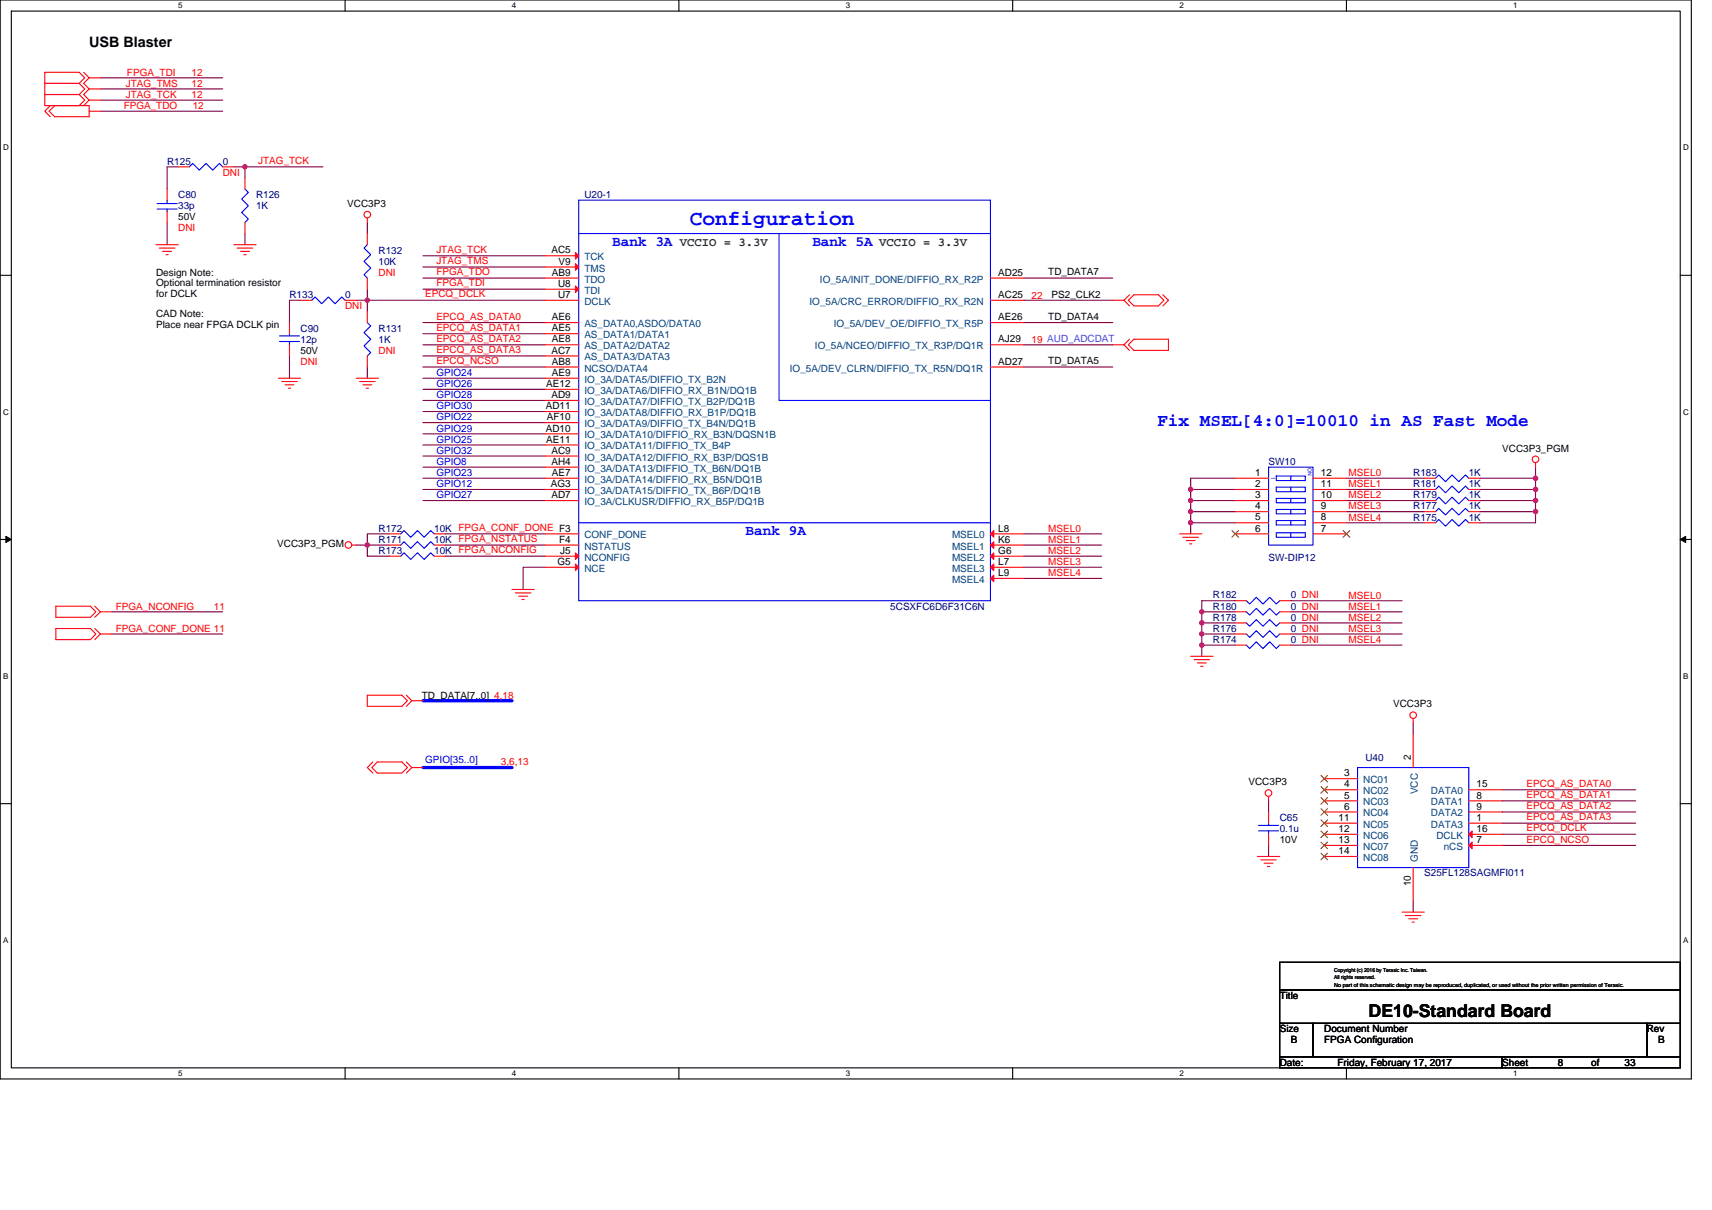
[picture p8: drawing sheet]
<svg xmlns="http://www.w3.org/2000/svg" width="297mm" height="210mm" viewBox="0 0 297 210" stroke-linecap="round" stroke-linejoin="round" font-family="sans-serif">
<path d="M0 0h293.5v187.2h-293.5zM2 1.9h289.5v183.4h-289.5z" fill="none" stroke="#000" stroke-width=".19"/>
<g fill="#fff">
<path d="M30.9 .2h.8v1.6h-.8z"/>
<path d="M30.9 185.5h.8v1.6h-.8z"/>
</g>
<path d="M59.9 0v1.9M59.9 185.3v1.9" fill="none" stroke="#000" stroke-width=".19"/>
<g fill="#fff">
<path d="M88.8 .2h.8v1.6h-.8z"/>
<path d="M88.8 185.5h.8v1.6h-.8z"/>
</g>
<path d="M117.8 0v1.9M117.8 185.3v1.9" fill="none" stroke="#000" stroke-width=".19"/>
<g fill="#fff">
<path d="M146.7 .2h.8v1.6h-.8z"/>
<path d="M146.7 185.5h.8v1.6h-.8z"/>
</g>
<path d="M175.7 0v1.9M175.7 185.3v1.9" fill="none" stroke="#000" stroke-width=".19"/>
<g fill="#fff">
<path d="M204.7 .2h.7v1.6h-.7z"/>
<path d="M204.7 185.5h.7v1.6h-.7z"/>
</g>
<path d="M233.6 0v1.9M233.6 185.3v1.9" fill="none" stroke="#000" stroke-width=".19"/>
<g fill="#fff">
<path d="M262.6 .2h.7v1.6h-.7z"/>
<path d="M262.6 185.5h.7v1.6h-.7z"/>
<path d="M.5 24.8h1v1.6h-1z"/>
<path d="M292 24.8h1v1.6h-1z"/>
<path d="M.5 70.7h1v1.5h-1z"/>
<path d="M292 70.7h1v1.5h-1z"/>
</g>
<path d="M0 47.8h2M291.5 47.8h2" fill="none" stroke="#000" stroke-width=".19"/>
<g fill="#fff">
<path d="M.5 116.5h.9v1.6h-.9z"/>
<path d="M292 116.5h.9v1.6h-.9z"/>
</g>
<path d="M0 93.6h2M291.5 93.6h2" fill="none" stroke="#000" stroke-width=".19"/>
<path d="M1 93.1l1 .5-1 .5zM291.5 93.6l1-.5v1z" fill="#000" stroke="#000" stroke-width=".17"/>
<g fill="#fff">
<path d="M.5 162.4h.9v1.5h-.9z"/>
<path d="M292 162.4h.9v1.5h-.9z"/>
</g>
<path d="M0 139.5h2M291.5 139.5h2M222 167h69.5v4.8h-69.5zM222 171.8h69.5v5.8h-69.5zM222 177.6h5.8v5.8h-5.8zM227.8 177.6h57.9v5.8h-57.9zM285.7 177.6h5.8v5.8h-5.8zM222 183.4h38.6v1.9h-38.6zM260.6 183.4h30.9v1.9h-30.9z" fill="none" stroke="#000" stroke-width=".19"/>
<g fill="none" stroke="#800040" stroke-width=".19">
<path d="M17.4 13.5h21.2M17.4 19.3h21.2M17.4 15.4h21.2M17.4 17.4h21.2M29 38.6v3.9M30.9 29h-1.9v3.8M40.6 29h1.9M42.5 29v1.9M42.5 29h13.5M63.7 38.6v1.9M42.5 40.5v2M52.2 52.1h-2v3.9"/>
<path d="M61.8 52.1h1.9M63.7 52.1v1.9M63.7 50.2v1.9M63.7 52.1h30.9M73.4 44.4h21.2M73.4 46.3h21.2M73.4 48.3h21.2M73.4 50.2h21.2M73.4 56h21.2M73.4 57.9h21.2M73.4 59.8h21.2M177.6 48.3h15.5"/>
<path d="M177.6 52.1h15.5M177.6 59.8h15.5M177.6 56h15.5M50.2 61.8v3.8M63.7 63.7v1.9M73.4 61.8h21.2M73.4 63.7h21.2M73.4 65.6h21.2M73.4 67.6h21.2M73.4 69.5h21.2M73.4 71.4h21.2M73.4 73.3h21.2"/>
<path d="M73.4 75.3h21.2M73.4 77.2h21.2M73.4 79.1h21.2M177.6 63.7h15.5M67.6 92.6h-3.9v2h-1.9M67.6 94.6h-3.9v1.9h3.9M73.4 81.1h21.2M73.4 83h21.2M73.4 84.9h21.2M73.4 86.9h21.2M77.3 92.6h17.3M77.3 94.6h17.3"/>
<path d="M77.3 96.5h17.3M94.6 98.4h-3.8v3.9M177.6 92.6h13.6M177.6 94.6h13.6M177.6 96.5h13.6M177.6 98.4h13.6M206.6 86.9h7.7M206.6 88.8h7.7M206.6 90.7h7.7M206.6 84.9h7.7M206.6 90.7v1.9M206.6 84.9v2"/>
<path d="M206.6 86.9v1.9M206.6 88.8v1.9M214.3 83h-7.7v1.9M233.6 84.9h13.5M233.6 86.9h13.5M233.6 88.8h13.5M233.6 90.7h13.5M233.6 83h13.5M256.8 83h9.6M256.8 84.9h9.6M256.8 86.9h9.6M256.8 88.8h9.6"/>
<path d="M266.4 88.8v1.9h-9.6M266.4 81.1v1.9M266.4 83v1.9M266.4 84.9v2M266.4 86.9v1.9M19.3 106.2h19.3M19.3 110h19.3M177.6 100.4h13.6M208.5 110v2M208.5 106.2v1.9M208.5 112v1.9M208.5 108.1v1.9"/>
<path d="M208.5 112h5.8M208.5 110h5.8M208.5 108.1h5.8M208.5 106.2h5.8M214.3 104.2h-5.8v2M224 106.2h19.3M224 108.1h19.3M224 110h19.3M224 112h19.3M224 104.2h19.3M220.1 139v1.9M245.2 125.5v1.9"/>
<path d="M260.6 137.1h23.2M260.6 139h23.2M220.1 146.7v1.9M245.2 156.4v1.9M260.6 146.7h23.2M260.6 144.8h23.2M260.6 140.9h23.2M260.6 142.9h23.2"/>
</g>
<g fill="#f0f" stroke="#f0f" stroke-width=".19">
<circle cx="266.4" cy="83" r=".38"/>
<circle cx="266.4" cy="84.9" r=".38"/>
<circle cx="266.4" cy="86.9" r=".38"/>
<circle cx="266.4" cy="88.8" r=".38"/>
<circle cx="206.6" cy="84.9" r=".38"/>
<circle cx="206.6" cy="88.8" r=".38"/>
<circle cx="206.6" cy="90.7" r=".38"/>
<circle cx="206.6" cy="86.9" r=".38"/>
<circle cx="208.5" cy="106.2" r=".38"/>
<circle cx="208.5" cy="111.9" r=".38"/>
<circle cx="208.5" cy="110" r=".38"/>
<circle cx="208.5" cy="108.1" r=".38"/>
<circle cx="63.7" cy="52.1" r=".38"/>
<circle cx="42.5" cy="28.9" r=".38"/>
<circle cx="63.7" cy="94.6" r=".38"/>
</g>
<path d="M73.4 133.2h15.4M73.4 121.6h15.4" fill="none" stroke="#00f" stroke-width=".57"/>
<g fill="none" stroke="#f00" stroke-width=".19">
<path d="M7.8 16.4h5.9M7.8 14.5v1.9M7.8 16.4v1.9h5.9l1-.9-1-1M7.8 14.5h5.9M7.8 14.5v-1.9h5.9l1 .9-1 1M8.5 19.3l1-1h6v2h-6zM8.7 18.3l-.9 1 .9 1M13.7 14.5l1 .9-1 1M14.5 12.6l1 .9M15.5 19.3h1.9M15.5 15.4l-1 1 1 1M15.5 17.4l-1 .9"/>
<path d="M15.5 15.4h1.9M15.5 17.4h1.9M15.5 13.5l-1 1 1 .9M15.5 13.5h1.9M29 36.7v1.9M29 32.8v1.9M30.9 29h1.9M38.6 29h2M42.5 38.6v1.9M42.5 30.9v1.9M63.7 37.8v.8M27.1 42.5h3.8"/>
<path d="M27.6 43.1h2.7M28.2 43.6h1.6M28.8 44.2h.4M40.6 42.5h3.8M41.1 43.1h2.8M41.7 43.6h1.6M42.3 44.2h.4M50.2 56v1.9M50.2 59.8v2M52.2 52.1h1.9M59.9 52.1h1.9M63.7 54v2"/>
<path d="M63.7 48.3v1.9M63.7 40.5v2M94.6 48.3h5.8M94.6 46.3h5.8M94.6 59.8h5.8M94.6 50.2h5.8M94.6 57.9h5.8M94.6 52.1h5.8M94.6 56h5.8M94.6 44.4h5.8M171.8 48.3h5.8M171.8 52.1h5.8"/>
<path d="M171.8 59.8h5.8M171.8 56h5.8M193.1 59.8h1.9M193.1 52.1h1.9M195 52.1l1 1M195 59.8l1 1M195.8 52.1l.9-.9h4.3l.9 .9-.9 1h-4.3zM196 51.2l-1 .9M196 58.9l-1 .9M196.7 58.9h6v1.9h-6l-.9-1zM201.8 51.2l.9 .9-.9 1M48.3 65.6h3.9"/>
<path d="M48.9 66.2h2.7M49.5 66.8h1.5M50 67.4h.4M61.8 65.6h3.9M62.4 66.2h2.7M63 66.8h1.5M63.5 67.4h.4M63.7 61.8v1.9M94.6 63.7h5.8M94.6 61.8h5.8M94.6 67.6h5.8M94.6 65.6h5.8"/>
<path d="M94.6 71.4h5.8M94.6 69.5h5.8M94.6 75.3h5.8M94.6 73.3h5.8M94.6 79.1h5.8M94.6 77.2h5.8M171.8 63.7h5.8M61 94.6h.8M67.6 94.6h1.9M67.6 92.6h1.9M67.6 96.5h1.9M75.3 94.6h2"/>
<path d="M75.3 92.6h2M75.3 96.5h2M94.6 83h5.8M94.6 81.1h5.8M94.6 86.9h5.8M94.6 84.9h5.8M94.6 92.6h5.8M94.6 94.6h5.8M94.6 98.4h5.8M94.6 96.5h5.8M171.8 92.6h5.8M171.8 94.6h5.8"/>
<path d="M171.8 96.5h5.8M171.8 98.4h5.8M204.7 92.6h3.8M205.2 93.2h2.7M205.8 93.8h1.6M206.4 94.4h.4M214.3 83h5.8M214.3 84.9h5.8M214.3 86.9h5.8M214.3 88.8h5.8M214.3 90.7h5.8M214.3 92.6h5.8"/>
<path d="M227.8 83h5.8M227.8 84.9h5.8M227.8 86.9h5.8M227.8 88.8h5.8M227.8 90.7h5.8M227.8 92.6h5.8M247.1 86.9h2M247.1 90.7h2M247.1 88.8h2M247.1 84.9h2M247.1 83h2M254.8 86.9h2"/>
<path d="M254.8 90.7h2M254.8 88.8h2M254.8 84.9h2M254.8 83h2M266.4 80.3v.8M9.7 105.2h6l.9 1-.9 .9h-6zM9.7 109.1h6l.9 .9-.9 1h-6zM16.4 105.2l1 1M16.4 109.1l1 .9M17.4 106.2h1.9M17.4 110h1.9M17.4 106.2l-1 .9"/>
<path d="M17.4 110l-1 1M88.8 102.3h3.9M89.4 102.9h2.7M90 103.5h1.5M90.6 104h.4M171.8 100.4h5.8M206.6 113.9h3.9M207.2 114.5h2.7M207.7 115h1.6M208.3 115.6h.4M214.3 106.2h1.9M214.3 104.2h1.9"/>
<path d="M214.3 112h1.9M214.3 110h1.9M214.3 108.1h1.9M222 106.2h2M222 104.2h2M222 112h2M222 110h2M222 108.1h2M63.7 120.6h6l1 1-1 1h-6zM64.7 132.2l-1 1 1 1M65.5 132.2h4.2l1 1-1 1h-4.2l-1-1zM70.5 132.2l1 1"/>
<path d="M70.5 120.6l1 1M71.5 133.2h1.9M71.5 121.6h1.9M71.5 133.2l-1 1M71.5 121.6l-1 1M220.1 138.2v.8M229.8 135.1h5.7M229.8 137.1h5.7M229.8 139h5.7M245.2 124.7v.8M245.2 127.4v5.8M254.8 139h5.8"/>
<path d="M254.8 137.1h5.8M218.2 148.6h3.8M218.8 149.2h2.6M219.3 149.8h1.6M219.9 150.4h.4M220.1 140.9v2M220.1 144.8v1.9M229.8 140.9h5.7M229.8 142.9h5.7M229.8 144.8h5.7M229.8 146.7h5.7M229.8 148.6h5.7"/>
<path d="M243.3 158.3h3.8M243.8 158.9h2.7M244.4 159.4h1.6M245.2 150.6v5.8M254.8 146.7h5.8M254.8 144.8h5.8M254.8 140.9h5.8M254.8 142.9h5.8M245 160h.4"/>
<circle cx="63.7" cy="37.2" r=".57"/>
<circle cx="266.4" cy="79.7" r=".57"/>
<circle cx="60.4" cy="94.6" r=".57"/>
<circle cx="220.1" cy="137.6" r=".57"/>
<circle cx="245.2" cy="124.1" r=".57"/>
</g>
<g fill="none" stroke="#00f" stroke-width=".19">
<path d="M27.3 35.3h3.4M27.3 36.3h3.4M29 36.3v.4M29 34.7v.6M32.8 29l.6-.6 1.2 1.1 1.1-1.1 1.2 1.1 1.2-1.1 .5 .6M42.5 32.8l.6 .6-1.2 1.1 1.2 1.2-1.2 1.2 1.2 1.1-.6 .6M100.4 34.7h71.4v69.5h-71.4zM48.5 59.3h3.5M48.5 58.3h3.5M50.2 57.9v.4M50.2 59.3v.5M54.1 52.1l.6-.6 1.1 1.2 1.2-1.2 1.1 1.2 1.2-1.2 .6 .6"/>
<path d="M63.7 56l.6 .6-1.1 1.1 1.1 1.2-1.1 1.1 1.1 1.2-.6 .6M63.7 42.5l-.5 .6 1.1 1.1-1.1 1.2 1.1 1.1-1.1 1.2 .5 .6M100.4 40.5h71.4M135.2 40.5v29h36.6M69.5 94.6l.6-.6 1.2 1.2 1.1-1.2 1.2 1.2 1.1-1.2 .6 .6M69.5 92.6l.6-.5 1.2 1.1 1.1-1.1 1.2 1.1 1.1-1.1 .6 .5M69.5 96.5l.6-.6 1.2 1.2 1.1-1.2 1.2 1.2 1.1-1.2 .6 .6M100.4 90.7h71.4M220.1 81.1h7.7v13.5h-7.7zM221.4 82.6h5.1v.8h-5.1zM221.4 84.5h5.1v.8h-5.1zM221.4 86.5h5.1v.7h-5.1z"/>
<path d="M221.4 88.4h5.1v.8h-5.1zM221.4 90.3h5.1v.8h-5.1zM221.4 92.5h5.1v.7h-5.1zM224 82.6v.8M224 84.5v.8M224 86.5v.7M224 88.4v.8M224 90.3v.8M224 92.5v.7M249.1 86.9l.5-.6 1.2 1.1 1.1-1.1 1.2 1.1 1.2-1.1 .5 .6M249.1 90.7l.5-.6 1.2 1.2 1.1-1.2 1.2 1.2 1.2-1.2 .5 .6M249.1 88.8l.5-.6 1.2 1.2 1.1-1.2 1.2 1.2 1.2-1.2 .5 .6"/>
<path d="M249.1 84.9l.5-.6 1.2 1.2 1.1-1.2 1.2 1.2 1.2-1.2 .5 .6M249.1 83l.5-.6 1.2 1.2 1.1-1.2 1.2 1.2 1.2-1.2 .5 .6M216.2 106.2l.6 .5 1.2-1.1 1.1 1.1 1.2-1.1 1.1 1.1 .6-.5M216.2 104.2l.6 .6 1.2-1.1 1.1 1.1 1.2-1.1 1.1 1.1 .6-.6M216.2 112l.6 .5 1.2-1.1 1.1 1.1 1.2-1.1 1.1 1.1 .6-.5M216.2 110l.6 .6 1.2-1.1 1.1 1.1 1.2-1.1 1.1 1.1 .6-.6M216.2 108.1l.6 .6 1.2-1.2 1.1 1.2 1.2-1.2 1.1 1.2 .6-.6M235.5 133.2h19.3v17.4h-19.3zM218.4 144.2h3.4M218.4 143.2h3.4M220.1 142.9v.3M220.1 144.2v.6"/>
</g>
<g fill="#f00" stroke="#f00" stroke-width=".19">
<path d="M99.8 45.8l.6 .5-.6 .6z"/>
<path d="M99.8 49.6l.6 .6-.6 .6z"/>
<path d="M171.8 92.6l.6-.5v1.1z"/>
<path d="M171.8 94.6l.6-.6v1.2z"/>
<path d="M99.8 97.9l.6 .5-.6 .6z"/>
<path d="M171.8 96.5l.6-.6v1.2z"/>
<path d="M171.8 98.4l.6-.5v1.1z"/>
<path d="M99.8 95.9l.6 .6-.6 .6z"/>
<path d="M171.8 100.4l.6-.6v1.1z"/>
<path d="M99.8 43.8l.6 .6-.6 .6z"/>
<path d="M254.8 146.7l.6-.6v1.2z"/>
<path d="M254.8 144.8l.6-.6v1.2z"/>
</g>
<g fill="none" stroke="#804000" stroke-width=".17">
<path d="M213.7 92.1l1.2 1.1M214.9 92.1l-1.2 1.1M233 92.1l1.2 1.1M234.2 92.1l-1.2 1.1M229.2 134.6l1.2 1.1M229.2 136.5l1.2 1.1M229.2 138.4l1.2 1.2M230.3 134.6l-1.1 1.1M230.3 136.5l-1.1 1.1M230.3 138.4l-1.1 1.2M229.2 140.3l1.2 1.2M229.2 142.3l1.2 1.1"/>
<path d="M229.2 144.2l1.2 1.2M229.2 146.1l1.2 1.2M229.2 148.1l1.2 1.1M230.3 140.3l-1.1 1.2M230.3 142.3l-1.1 1.1M230.3 144.2l-1.1 1.2M230.3 146.1l-1.1 1.2M230.3 148.1l-1.1 1.1"/>
</g>
<text font-size="3.7" fill="#00f" x="119.7" y="39">Configuration</text>
<text font-size="3.1" fill="#00f" x="200.8" y="74">Fix MSEL[4:0]=10010 in AS Fast Mode</text>
<text font-size="3.1" x="237.5" y="176.6">DE10-Standard Board</text>
<text font-size="2.5" x="15.5" y="8.1">USB Blaster</text>
<g font-size="2.5" fill="#00f">
<text x="106.2" y="42.6">Bank 3A</text>
<text x="140.9" y="42.6">Bank 5A</text>
<text x="129.4" y="92.8">Bank 9A</text>
</g>
<g font-size="2.1" fill="#008000">
<text x="118" y="42.7">VCCIO = 3.3V</text>
<text x="152.5" y="42.7">VCCIO = 3.3V</text>
</g>
<g font-size="1.7" fill="#f00">
<text x="21.8" y="15">JTAG_TMS</text>
<text x="21.8" y="17">JTAG_TCK</text>
<text x="22" y="13.1">FPGA_TDI</text>
<text x="33.2" y="17">12</text>
<text x="33.2" y="15">12</text>
<text x="33.2" y="13.1">12</text>
<text x="21.5" y="18.9">FPGA_TDO</text>
<text x="33.4" y="18.9">12</text>
<text x="44.8" y="28.5">JTAG_TCK</text>
<text x="38.6" y="30.5">DNI</text>
<text x="30.9" y="40.2">DNI</text>
<text x="65.7" y="47.9">DNI</text>
<text x="75.7" y="43.9">JTAG_TCK</text>
<text x="75.7" y="45.8">JTAG_TMS</text>
<text x="75.7" y="47.8">FPGA_TDO</text>
<text x="59.9" y="53.7">DNI</text>
<text x="73.8" y="51.6">EPCQ_DCLK</text>
<text x="75.7" y="49.7">FPGA_TDI</text>
<text x="179" y="51.9">22</text>
<text x="75.7" y="55.5">EPCQ_AS_DATA0</text>
<text x="75.7" y="57.4">EPCQ_AS_DATA1</text>
<text x="75.7" y="59.4">EPCQ_AS_DATA2</text>
<text x="179" y="59.5">19 AUD_ADCDAT</text>
<text x="52.2" y="63.3">DNI</text>
<text x="65.7" y="61.4">DNI</text>
<text x="75.7" y="61.3">EPCQ_AS_DATA3</text>
<text x="75.7" y="63.2">EPCQ_NCSO</text>
<text x="234" y="82.6">MSEL0</text>
<text x="234" y="84.6">MSEL1</text>
<text x="234" y="86.5">MSEL2</text>
<text x="234" y="88.4">MSEL3</text>
<text x="181.9" y="92.3">MSEL0</text>
<text x="181.9" y="94.2">MSEL1</text>
<text x="234" y="90.3">MSEL4</text>
<text x="181.9" y="96.1">MSEL2</text>
<text x="181.9" y="98.1">MSEL3</text>
<text x="181.9" y="100">MSEL4</text>
<text x="20.1" y="105.8">FPGA_NCONFIG</text>
<text x="37.1" y="105.8">11</text>
<text x="234" y="103.9">MSEL0</text>
<text x="234" y="105.8">MSEL1</text>
<text x="234" y="107.7">MSEL2</text>
<text x="20.1" y="109.6">FPGA_CONF_DONE 11</text>
<text x="234" y="109.6">MSEL3</text>
<text x="234" y="111.6">MSEL4</text>
<text x="86.9" y="132.8">3,6,13</text>
<text x="264.9" y="136.6">EPCQ_AS_DATA0</text>
<text x="264.9" y="138.5">EPCQ_AS_DATA1</text>
<text x="264.9" y="140.4">EPCQ_AS_DATA2</text>
<text x="264.9" y="142.4">EPCQ_AS_DATA3</text>
<text x="264.9" y="146.2">EPCQ_NCSO</text>
<text x="264.9" y="144.3">EPCQ_DCLK</text>
</g>
<g font-size="1.7" fill="#000080">
<text x="29" y="28.6">R125</text>
<text x="38.6" y="28.6">0</text>
<text x="30.9" y="34.4">C80</text>
<text x="44.4" y="34.4">R126</text>
<text x="101.4" y="34.4">U20-1</text>
<text x="30.9" y="36.3">33p</text>
<text x="44.4" y="36.3">1K</text>
<text x="65.7" y="44">R132</text>
<text x="65.7" y="45.9">10K</text>
<text x="50.2" y="51.7">R133</text>
<text x="59.9" y="51.7">0</text>
<text x="52.2" y="57.5">C90</text>
<text x="52.2" y="59.5">12p</text>
<text x="65.7" y="57.5">R131</text>
<text x="65.7" y="59.5">1K</text>
<text x="220.1" y="80.7">SW10</text>
<text x="245.2" y="82.6">R183</text>
<text x="254.8" y="82.6">1K</text>
<text x="245.2" y="86.5">R179</text>
<text x="245.2" y="88.4">R177</text>
<text x="245.2" y="84.5">R181</text>
<text x="254.8" y="86.5">1K</text>
<text x="254.8" y="88.4">1K</text>
<text x="254.8" y="84.5">1K</text>
<text x="65.7" y="94.2">R171</text>
<text x="65.7" y="92.3">R172</text>
<text x="75.3" y="94.2">10K FPGA_NSTATUS</text>
<text x="75.3" y="92.3">10K FPGA_CONF_DONE F3</text>
<text x="245.2" y="90.3">R175</text>
<text x="254.8" y="90.3">1K</text>
<text x="65.7" y="96.1">R173</text>
<text x="75.3" y="96.1">10K FPGA_NCONFIG</text>
<text x="220.1" y="97.3">SW-DIP12</text>
<text x="154.5" y="105.8">5CSXFC6D6F31C6N</text>
<text x="210.5" y="105.8">R180</text>
<text x="210.5" y="103.8">R182</text>
<text x="210.5" y="107.7">R178</text>
<text x="224" y="105.8">0 DNI</text>
<text x="224" y="103.8">0 DNI</text>
<text x="224" y="107.7">0 DNI</text>
<text x="210.5" y="111.6">R174</text>
<text x="210.5" y="109.6">R176</text>
<text x="224" y="111.6">0 DNI</text>
<text x="224" y="109.6">0 DNI</text>
<text x="236.9" y="132">U40</text>
<text x="222" y="142.5">C65</text>
<text x="222" y="144.4">0.1u</text>
<text x="247.1" y="152.1">S25FL128SAGMFI011</text>
</g>
<g font-size="1.7">
<text x="60.3" y="35.9">VCC3P3</text>
<text x="30.9" y="38.2">50V</text>
<text x="27.1" y="47.9">Design Note:</text>
<text x="95.7" y="44">AC5</text>
<text x="95.8" y="47.9">AB9</text>
<text x="96.9" y="45.9">V9</text>
<text x="173.2" y="47.9">AD25</text>
<text x="181.9" y="47.8">TD_DATA7</text>
<text x="27.1" y="49.7">Optional termination resistor</text>
<text x="27.1" y="51.5">for DCLK</text>
<text x="96.8" y="49.8">U8</text>
<text x="96.8" y="51.7">U7</text>
<text x="173.2" y="51.7">AC25</text>
<text x="182.5" y="51.7">PS2_CLK2</text>
<text x="27.1" y="55.1">CAD Note:</text>
<text x="27.1" y="56.9">Place near FPGA DCLK pin</text>
<text x="95.8" y="59.4">AE8</text>
<text x="95.8" y="57.5">AE5</text>
<text x="95.8" y="55.6">AE6</text>
<text x="173.2" y="59.4">AJ29</text>
<text x="173.2" y="55.6">AE26</text>
<text x="181.9" y="55.5">TD_DATA4</text>
<text x="52.2" y="61.4">50V</text>
<text x="95.7" y="61.4">AC7</text>
<text x="95.8" y="63.3">AB8</text>
<text x="95.8" y="65.2">AE9</text>
<text x="173.2" y="63.3">AD27</text>
<text x="181.9" y="63.2">TD_DATA5</text>
<text x="94.7" y="71">AD11</text>
<text x="94.8" y="67.2">AE12</text>
<text x="95.7" y="69.1">AD9</text>
<text x="94.7" y="74.9">AD10</text>
<text x="94.8" y="76.8">AE11</text>
<text x="94.9" y="72.9">AF10</text>
<text x="95.7" y="78.7">AC9</text>
<text x="95.7" y="80.7">AH4</text>
<text x="95.8" y="82.6">AE7</text>
<text x="217.8" y="82.6">1</text>
<text x="229.2" y="82.6">12</text>
<text x="260.6" y="78.4">VCC3P3_PGM</text>
<text x="95.6" y="84.5">AG3</text>
<text x="95.7" y="86.5">AD7</text>
<text x="217.8" y="84.5">2</text>
<text x="217.8" y="86.5">3</text>
<text x="217.8" y="88.4">4</text>
<text x="229.2" y="84.5">11</text>
<text x="229.2" y="86.5">10</text>
<text x="229.2" y="88.4">9</text>
<text x="48.1" y="95">VCC3P3_PGM</text>
<text x="97" y="94.2">F4</text>
<text x="173.2" y="92.2">L8</text>
<text x="173.2" y="94.2">K6</text>
<text x="217.8" y="90.3">5</text>
<text x="217.8" y="92.2">6</text>
<text x="229.2" y="90.3">8</text>
<text x="229.2" y="92.2">7</text>
<text x="96.7" y="98">G5</text>
<text x="97.2" y="96.1">J5</text>
<text x="173.2" y="96.1">G6</text>
<text x="173.2" y="98">L7</text>
<text x="173.2" y="100">L9</text>
<text x="73.2" y="121.2">TD_DATA[7..0] 4,18</text>
<text x="241.7" y="122.8">VCC3P3</text>
<text x="244.8" y="131.8" transform="rotate(-90 244.8 131.8)">2</text>
<text x="216.6" y="136.3">VCC3P3</text>
<text x="233.2" y="134.7">3</text>
<text x="233.2" y="136.7">4</text>
<text x="256.2" y="136.7">15</text>
<text x="232.2" y="142.5">11</text>
<text x="233.2" y="138.6">5</text>
<text x="233.2" y="140.5">6</text>
<text x="256.2" y="138.6">8</text>
<text x="256.2" y="140.5">9</text>
<text x="256.2" y="142.5">1</text>
<text x="222" y="146.3">10V</text>
<text x="232.2" y="144.4">12</text>
<text x="232.2" y="146.3">13</text>
<text x="232.2" y="148.2">14</text>
<text x="256.2" y="146.3">7</text>
<text x="256.2" y="144.4">16</text>
<text x="244.8" y="153.8" transform="rotate(-90 244.8 153.8)">10</text>
<text x="222" y="173.4">Title</text>
<text x="222" y="179.1">Size</text>
<text x="229.8" y="179.1">Document Number</text>
<text x="285.7" y="179.1">Rev</text>
<text x="222" y="184.9">Date:</text>
<text x="224" y="181.1">B</text>
<text x="229.8" y="181.1">FPGA Configuration</text>
<text x="232.1" y="184.9">Friday, February 17, 2017</text>
<text x="260.6" y="184.9">Sheet</text>
<text x="270.3" y="184.9">8</text>
<text x="276.1" y="184.9">of</text>
<text x="281.9" y="184.9">33</text>
<text x="287.7" y="181.1">B</text>
</g>
<g font-size="1.7" fill="#004080">
<text x="101.4" y="47.1">TMS</text>
<text x="101.4" y="45.2">TCK</text>
<text x="101.4" y="49">TDO</text>
<text x="101.4" y="51">TDI</text>
<text x="101.4" y="52.9">DCLK</text>
<text x="140.5" y="52.9">IO_5A/CRC_ERROR/DIFFIO_RX_R2N</text>
<text x="142.3" y="49">IO_5A/INIT_DONE/DIFFIO_RX_R2P</text>
<text x="101.4" y="58.7">AS_DATA1/DATA1</text>
<text x="101.4" y="56.8">AS_DATA0,ASDO/DATA0</text>
<text x="144.6" y="56.8">IO_5A/DEV_OE/DIFFIO_TX_R5P</text>
<text x="101.4" y="64.5">NCSO/DATA4</text>
<text x="101.4" y="62.5">AS_DATA3/DATA3</text>
<text x="101.4" y="60.6">AS_DATA2/DATA2</text>
<text x="137.1" y="64.5">IO_5A/DEV_CLRN/DIFFIO_TX_R5N/DQ1R</text>
<text x="141.4" y="60.6">IO_5A/NCEO/DIFFIO_TX_R3P/DQ1R</text>
<text x="101.4" y="68.3">IO_3A/DATA6/DIFFIO_RX_B1N/DQ1B</text>
<text x="101.4" y="66.4">IO_3A/DATA5/DIFFIO_TX_B2N</text>
<text x="101.4" y="70.3">IO_3A/DATA7/DIFFIO_TX_B2P/DQ1B</text>
<text x="101.4" y="72.2">IO_3A/DATA8/DIFFIO_RX_B1P/DQ1B</text>
<text x="101.4" y="76.1">IO_3A/DATA10/DIFFIO_RX_B3N/DQSN1B</text>
<text x="101.4" y="74.1">IO_3A/DATA9/DIFFIO_TX_B4N/DQ1B</text>
<text x="101.4" y="78">IO_3A/DATA11/DIFFIO_TX_B4P</text>
<text x="101.4" y="79.9">IO_3A/DATA12/DIFFIO_RX_B3P/DQS1B</text>
<text x="101.4" y="83.8">IO_3A/DATA14/DIFFIO_RX_B5N/DQ1B</text>
<text x="101.4" y="81.9">IO_3A/DATA13/DIFFIO_TX_B6N/DQ1B</text>
<text x="101.4" y="87.7">IO_3A/CLKUSR/DIFFIO_RX_B5P/DQ1B</text>
<text x="101.4" y="85.7">IO_3A/DATA15/DIFFIO_TX_B6P/DQ1B</text>
<text x="101.4" y="93.4">CONF_DONE</text>
<text x="101.4" y="95.4">NSTATUS</text>
<text x="165.2" y="93.4">MSEL0</text>
<text x="165.2" y="95.4">MSEL1</text>
<text x="101.4" y="99.2">NCE</text>
<text x="101.4" y="97.3">NCONFIG</text>
<text x="165.2" y="97.3">MSEL2</text>
<text x="165.2" y="99.2">MSEL3</text>
<text x="165.2" y="101.2">MSEL4</text>
<text x="236.5" y="135.9">NC01</text>
<text x="236.5" y="137.8">NC02</text>
<text x="246" y="137.8" transform="rotate(-90 246 137.8)">VCC</text>
<text x="248.3" y="137.8">DATA0</text>
<text x="236.5" y="139.8">NC03</text>
<text x="236.5" y="141.7">NC04</text>
<text x="236.5" y="143.6">NC05</text>
<text x="248.3" y="139.8">DATA1</text>
<text x="248.3" y="141.7">DATA2</text>
<text x="248.3" y="143.6">DATA3</text>
<text x="236.5" y="145.6">NC06</text>
<text x="236.5" y="147.5">NC07</text>
<text x="236.5" y="149.4">NC08</text>
<text x="246" y="149.6" transform="rotate(-90 246 149.6)">GND</text>
<text x="249.2" y="145.6">DCLK</text>
<text x="250.5" y="147.5">nCS</text>
</g>
<g font-size="1.7" fill="#00f">
<text x="75.7" y="65.3">GPIO24</text>
<text x="75.7" y="67.2">GPIO26</text>
<text x="75.7" y="69.1">GPIO28</text>
<text x="75.7" y="71">GPIO30</text>
<text x="75.7" y="73">GPIO22</text>
<text x="75.7" y="74.9">GPIO29</text>
<text x="75.7" y="76.8">GPIO25</text>
<text x="75.7" y="78.8">GPIO32</text>
<text x="75.7" y="80.7">GPIO8</text>
<text x="75.7" y="82.6">GPIO23</text>
<text x="75.7" y="84.6">GPIO12</text>
<text x="75.7" y="86.5">GPIO27</text>
<text x="73.8" y="132.4">GPIO[35..0]</text>
</g>
<g font-size="1.4">
<text x="30.9" y="1.5">5</text>
<text x="88.8" y="1.5">4</text>
<text x="146.7" y="1.5">3</text>
<text x="204.7" y="1.5">2</text>
<text x="262.6" y="1.5">1</text>
<text x=".5" y="26.1">D</text>
<text x="292" y="26.1">D</text>
<text x=".5" y="71.9">C</text>
<text x="292" y="71.9">C</text>
<text x=".5" y="117.8">B</text>
<text x="292" y="117.8">B</text>
<text x=".5" y="163.6">A</text>
<text x="292" y="163.6">A</text>
<text x="30.9" y="186.8">5</text>
<text x="88.8" y="186.8">4</text>
<text x="146.7" y="186.8">3</text>
<text x="204.7" y="186.8">2</text>
<text x="262.6" y="186.8">1</text>
</g>
<g font-size="1" fill="#00f">
<text x="220.6" y="82.8" transform="rotate(90 220.6 82.8)">1</text>
<text x="226.9" y="81.3" transform="rotate(90 226.9 81.3)">ON</text>
</g>
<g font-size="1">
<text x="231.5" y="168.6">Copyright (c) 2016 by Terasic Inc. Taiwan.</text>
<text x="231.5" y="171.3">No part of this schematic design may be reproduced, duplicated, or used without the prior written permission of Terasic.</text>
<text x="231.5" y="169.9">All rights reserved.</text>
</g>
</svg>
